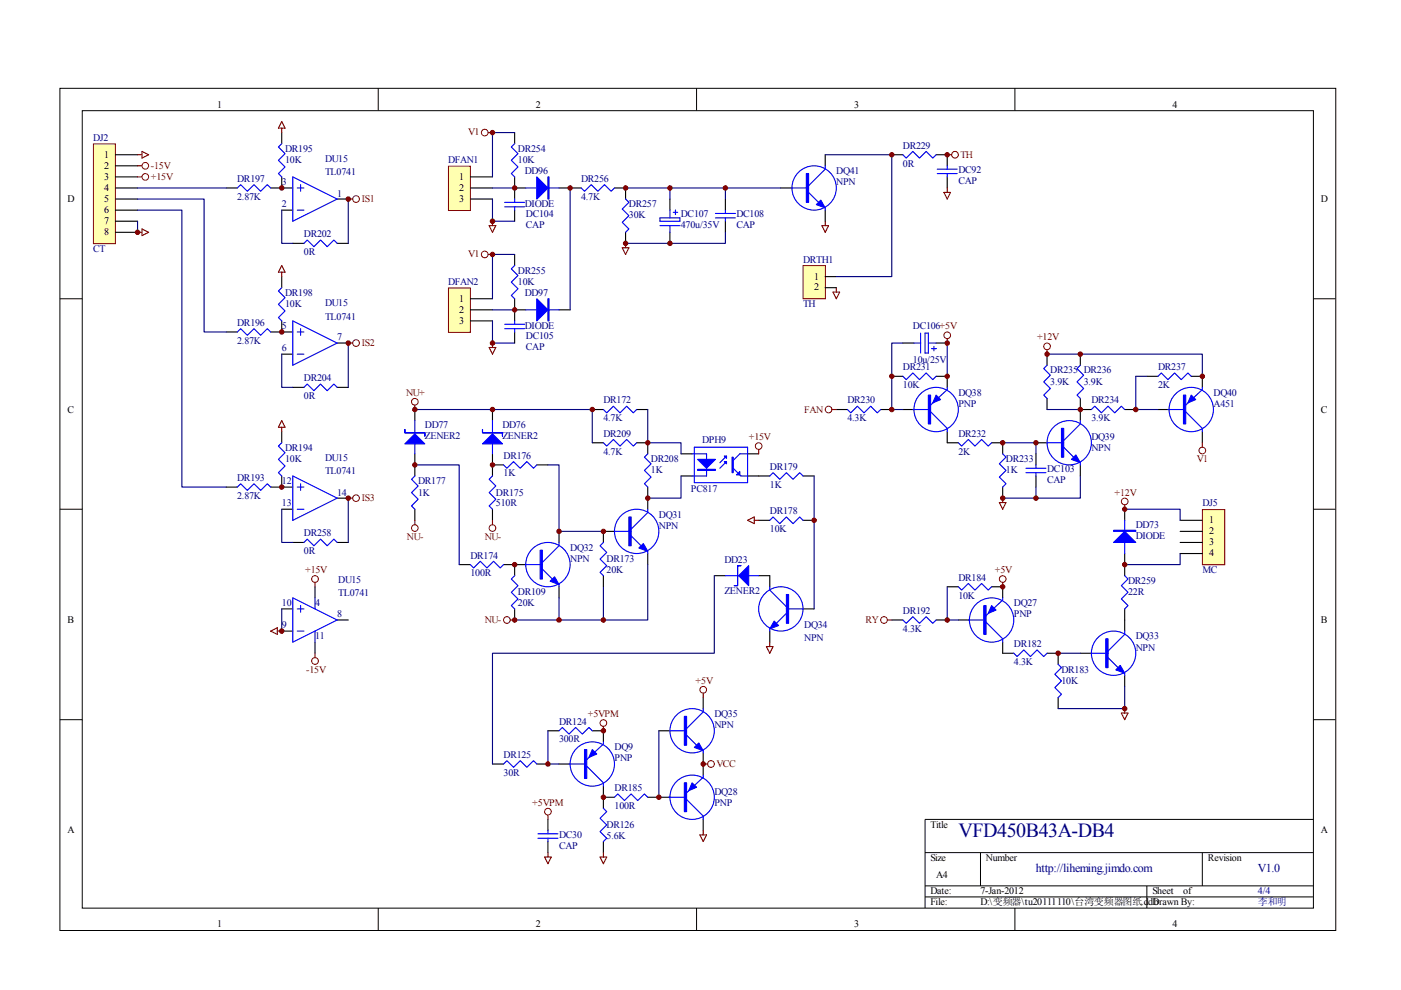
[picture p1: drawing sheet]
<svg xmlns="http://www.w3.org/2000/svg" width="297mm" height="210mm" viewBox="0 0 297 210" stroke-linecap="round" stroke-linejoin="round" font-family="sans-serif">
<g fill="none" stroke="#000" stroke-width=".21">
<path d="M12.7 18.7h270.5v178.6h-270.5zM80.2 18.7v4.7M147.7 18.7v4.7M215.2 18.7v4.7M17.4 23.5h261.1v169h-261.1zM12.7 63.3h4.7M278.4 63.3h4.7M12.7 108h4.7M278.4 108h4.7M12.7 152.6h4.7M278.4 152.6h4.7M278.4 173.7h-82.3v18.8"/>
<path d="M80.2 192.5v4.7M147.7 192.5v4.7M196.1 180.8h82.3M196.1 187.8h82.3M196.1 190.2h82.3M207.9 180.8v7M215.2 192.5v4.7M243.2 187.8v4.7M254.9 180.8v7"/>
</g>
<path d="M95.2 35.3h4.5v9.3h-4.5z" fill="#ffffb0"/>
<g fill="none" stroke="#800000" stroke-width=".21">
<path d="M95.1 35.2h4.6v9.4h-4.6z"/>
<circle cx="102.8" cy="28.1" r=".71"/>
</g>
<g fill="none" stroke="#000" stroke-width=".23">
<path d="M99.7 37.5h4.7M99.7 39.9h4.7M109.1 39.9h2.4M109.1 28.1v2.4M109.1 37.5v4.7M118.5 39.9h4.7M130.3 39.9h2.3v2.3M165.6 39.9h2.3M175 32.8v2.4M99.7 42.2h4.7M109.1 44.6v2.3M132.6 49.3v2.3"/>
<path d="M142 42.2v2.4M142 49.3v2.3M153.8 42.2v2.4M153.8 46.9v2.4M175 44.6v2.3"/>
</g>
<g fill="none" stroke="#00f" stroke-width=".23">
<path d="M109.1 30.5l-.7 .7 1.4 1.4-1.4 1.4 1.4 1.4-1.4 1.4 .7 .7M111.5 39.9h7M123.2 39.9l.7 .7 1.4-1.4 1.5 1.4 1.4-1.4 1.4 1.4 .7-.7M167.9 39.9h3.5M175 35.2v.7l-3.6 3.5M107 42.9h4.2M107 43.9h4.2M109.1 42.2v.7M109.1 43.9v.7M132.6 42.2l.7 .7-1.4 1.4 1.4 1.4-1.4 1.4 1.4 1.4-.7 .8M139.9 46.2h4.3v.7h-4.3zM139.9 47.8h4.3"/>
<path d="M142 44.6v1.6M142 47.8v1.5M142.7 45h1M143.2 44.6v.9M151.7 46.2h4.2M151.7 45.3h4.2M153.8 44.6v.7M153.8 46.2v.7M171.4 40.8l2.2 2.1M175 44.1v.5"/>
<circle cx="172.6" cy="39.9" r="4.7"/>
</g>
<g fill="#00f" stroke="#00f" stroke-width=".23">
<path d="M113.8 37.5l2.4 2.4-2.4 2.3z"/>
<path d="M173.1 43.4l.9-1 1 1.7z"/>
<path d="M116.2 37.5h.2v4.7h-.2z" fill-rule="evenodd"/>
<path d="M171 36.8h.4v6.1h-.4z" fill-rule="evenodd"/>
</g>
<path d="M103.5 28.1h.9M103.7 47.8h1.4l-.7 1.5zM104.4 46.9v.9M131.9 52.5h1.4l-.7 1.4zM132.6 51.6v.9M174.3 47.8h1.4l-.7 1.5zM175 46.9v.9M176.6 61.9h1.4l-.7 1.4zM177.3 61v.9" fill="none" stroke="#800000" stroke-width=".23"/>
<path d="M104.4 39.9h4.7M109.1 28.1h-4.7v9.4M132.6 39.9h21.2v2.3M142 39.9v2.3M104.4 42.2v4.7h4.7M153.8 49.3v2.3h-21.2" fill="none" stroke="#000080" stroke-width=".23"/>
<g fill="#800000" stroke="#800000" stroke-width=".21">
<circle cx="109.1" cy="39.9" r=".47"/>
<circle cx="104.4" cy="46.9" r=".47"/>
<circle cx="132.6" cy="39.9" r=".47"/>
<circle cx="132.6" cy="51.6" r=".47"/>
<circle cx="142" cy="51.6" r=".47"/>
<circle cx="142" cy="39.9" r=".47"/>
</g>
<path d="M95.2 61.1h4.5v9.4h-4.5z" fill="#ffffb0"/>
<g fill="none" stroke="#800000" stroke-width=".21">
<path d="M95.1 61.1h4.6v9.4h-4.6z"/>
<circle cx="102.8" cy="53.9" r=".71"/>
</g>
<path d="M109.1 53.9v2.4M99.7 63.3h4.7M99.7 65.7h4.7M99.7 68h4.7M109.1 65.7h2.4M109.1 63.3v4.7M109.1 70.4v2.3M118.5 65.7h2.4" fill="none" stroke="#000" stroke-width=".23"/>
<path d="M109.1 56.3l-.7 .7 1.4 1.4-1.4 1.4 1.4 1.4-1.4 1.4 .7 .7M107 68.7h4.2M107 69.7h4.2M109.1 68v.7M109.1 69.7v.7M111.5 65.7h7" fill="none" stroke="#00f" stroke-width=".23"/>
<g fill="#00f" stroke="#00f" stroke-width=".23">
<path d="M113.8 63.3l2.4 2.4-2.4 2.3z"/>
<path d="M116.2 63.3h.2v4.7h-.2z" fill-rule="evenodd"/>
</g>
<path d="M103.5 53.9h.9M103.7 73.7h1.4l-.7 1.4zM104.4 72.7v1" fill="none" stroke="#800000" stroke-width=".23"/>
<path d="M120.9 39.9v25.8M109.1 53.9h-4.7v9.4M104.4 68v4.7h4.7M104.4 65.7h4.7" fill="none" stroke="#000080" stroke-width=".23"/>
<g fill="#800000" stroke="#800000" stroke-width=".21">
<circle cx="109.1" cy="65.7" r=".47"/>
<circle cx="104.4" cy="72.7" r=".47"/>
<circle cx="120.9" cy="39.9" r=".47"/>
</g>
<path d="M170.3 56.4h4.7v6.9h-4.7z" fill="#ffffb0"/>
<g fill="none" stroke="#800000" stroke-width=".21">
<path d="M170.3 56.3h4.7v7h-4.7z"/>
<circle cx="202.5" cy="32.8" r=".71"/>
<circle cx="200.8" cy="71.1" r=".71"/>
<circle cx="222" cy="73.4" r=".71"/>
<circle cx="175.7" cy="86.8" r=".7"/>
<circle cx="254.9" cy="95.5" r=".71"/>
</g>
<g fill="none" stroke="#000" stroke-width=".23">
<path d="M175 58.6h2.3M175 61h2.3M189.1 79.8h2.3M191.4 72.7h2.4M198.5 79.8h2.3v2.3M198.5 72.7h2.3M222 75.1v2.3M229 75.1v2.3M243.2 79.8h2.3M252.6 79.8h2.3v2.3M177.3 86.8h2.4M186.7 86.8h2.4"/>
<path d="M191.4 86.8h2.4M200.8 91.5v2.4h2.4M210.2 93.9h2.4v2.3M219.6 93.9h2.4M219.6 96.2v2.4M222 84.5v2.3M229 86.8h2.4M229 84.5v4.7M229 98.6v2.3M238.5 86.8h2.3M245.5 86.8h2.4M254.9 91.5v2.4"/>
<path d="M212.6 103.3v2.3M219.6 100.9v2.4"/>
</g>
<path d="M200.8 32.8h1M200.8 71.8v.9M222 74.1v1M176.4 86.8h.9M254.9 93.9v.9" fill="none" stroke="#800000" stroke-width=".23"/>
<g fill="none" stroke="#00f" stroke-width=".23">
<path d="M191.4 79.8l.7 .7 1.4-1.4 1.5 1.4 1.4-1.4 1.4 1.4 .7-.7M193.8 72.7h1.4M195.2 70.6v4.3M196.1 70.6h.7v4.3h-.7zM196.8 72.7h1.7M197.5 73.9h1M198 73.4v1M222 77.4l-.7 .7 1.4 1.4-1.4 1.5 1.4 1.4-1.4 1.4 .7 .7M229 77.4l-.7 .7 1.5 1.4-1.5 1.5 1.5 1.4-1.5 1.4 .7 .7M245.5 79.8l.7-.7 1.4 1.4 1.4-1.4 1.4 1.4 1.5-1.4 .7 .7M179.7 86.8l.7 .7 1.4-1.4 1.4 1.4 1.4-1.4 1.4 1.4 .7-.7M193.5 86.8h3.3"/>
<path d="M197.3 87.3l3.5 3.5v.7M200.8 82.1v.5l-3.5 3.3M203.2 93.9l.7 .7 1.4-1.4 1.4 1.4 1.4-1.4 1.4 1.4 .7-.7M212.6 96.2l.7 .7-1.4 1.4 1.4 1.4-1.4 1.5 1.4 1.4-.7 .7M217.5 99.3h4.3M219.6 98.6v.7M222 93.9h3.5M225.5 94.8l2.1 2.1M229 89.2v.7l-3.5 3.5M229 98.1v.5M231.4 86.8l.7-.7 1.4 1.4 1.4-1.4 1.4 1.4 1.4-1.4 .8 .7M247.6 86.8h3.3"/>
<path d="M251.4 87.3l3.5 3.5v.7M254.9 82.1v.5l-3.5 3.3M217.5 100.2h4.3M219.6 100.2v.7"/>
<circle cx="198.5" cy="86.8" r="4.7"/>
<circle cx="226.7" cy="93.9" r="4.7"/>
<circle cx="252.6" cy="86.8" r="4.7"/>
</g>
<g fill="#00f" stroke="#00f" stroke-width=".23">
<path d="M227.2 97.4l.9-.9 .9 1.6z"/>
<path d="M198.5 83.8l.9 .9-1.6 .7z"/>
<path d="M252.6 83.8l.9 .9-1.6 .7z"/>
<path d="M225.1 90.8h.4v6.1h-.4z" fill-rule="evenodd"/>
<path d="M196.8 83.8h.5v6.1h-.5z" fill-rule="evenodd"/>
<path d="M250.9 83.8h.5v6.1h-.5z" fill-rule="evenodd"/>
</g>
<path d="M191.4 72.7h-2.3v14.1h2.3M200.8 72.7v7.1M240.8 79.8h2.4M212.6 93.9h7v2.3M219.6 103.3v2.3M229 100.9v4.7h-16.4" fill="none" stroke="#000080" stroke-width=".23"/>
<g fill="#800000" stroke="#800000" stroke-width=".21">
<circle cx="104.4" cy="28.1" r=".47"/>
<circle cx="104.4" cy="53.9" r=".47"/>
</g>
<path d="M19.9 30.6h4.6v21.1h-4.6z" fill="#ffffb0"/>
<g fill="none" stroke="#800000" stroke-width=".21">
<path d="M19.8 30.5h4.7v21.2h-4.7z"/>
<circle cx="30.8" cy="35.2" r=".71"/>
<circle cx="30.8" cy="37.5" r=".7"/>
<circle cx="75.5" cy="42.2" r=".71"/>
<circle cx="75.5" cy="72.7" r=".71"/>
<circle cx="88" cy="85.2" r=".71"/>
<circle cx="160.9" cy="94.6" r=".71"/>
<circle cx="75.5" cy="105.6" r=".71"/>
<circle cx="88" cy="112" r=".7"/>
<circle cx="104.4" cy="112" r=".71"/>
<circle cx="66.8" cy="122.8" r=".71"/>
<circle cx="107.5" cy="131.5" r=".71"/>
<circle cx="66.8" cy="140.1" r=".71"/>
<circle cx="127.9" cy="153.3" r=".71"/>
<circle cx="149.1" cy="146.3" r=".71"/>
<circle cx="116.2" cy="172.1" r=".71"/>
<circle cx="150.7" cy="162" r=".71"/>
</g>
<g fill="none" stroke="#000" stroke-width=".23">
<path d="M24.5 32.8h4.7M24.5 35.2h4.7M24.5 37.5h4.7M24.5 39.9h4.7M48 39.9h2.3M57.4 39.9h4.7M59.7 28.1v2.4M59.7 37.5v2.4M189.1 32.8h2.3M198.5 32.8h2.3v2.4M200.8 37.5v2.4M24.5 42.2h4.7"/>
<path d="M24.5 44.6h4.7M24.5 46.9h4.7M24.5 49.3h4.7M59.7 44.6h2.4M59.7 58.6v2.4M62.1 51.6h2.3M71.5 42.2h2.3M71.5 51.6h2.3M48 70.4h2.3M57.4 70.4h4.7M59.7 68v2.4M59.7 75.1h2.4"/>
<path d="M71.5 72.7h2.3M59.7 91.5v2.4M62.1 82.1h2.3M71.5 82.1h2.3M88 86.8v2.4M88 96.2v4.7M104.4 86.8v2.4M104.4 96.2v4.7M104.4 98.6h2.4M113.8 98.6h2.4M125.6 86.8h2.3M125.6 93.9h2.3"/>
<path d="M135 93.9h2.3v2.3M135 86.8h2.3M144.4 96.2h2.3M158.5 96.2h2.4M48 103.3h2.3M57.4 103.3h4.7M59.7 100.9v2.4M59.7 108h2.4M62.1 115h2.3M71.5 105.6h2.3M71.5 115h2.3M88 108v2.3"/>
<path d="M97.4 119.7h2.3M104.4 108v2.3M106.8 119.7h4.7M109.1 119.7v2.4M118.5 112.7v2.3M130.3 112.7h-2.4v2.3M137.3 103.3v4.7M137.3 117.4v2.3M144.4 100.9h2.3M158.5 100.9h4.7M160.9 110.3h2.3M170.3 100.9h2.3"/>
<path d="M170.3 110.3h2.3M238.5 119.7v2.4M59.7 133.8h2.4M59.7 129.1h2.4M66.8 124.4v2.4M66.8 136.2v2.3M71.5 131.5h2.3M109.1 129.1v2.4M118.5 124.4v2.4M127.9 122.1v2.3M151.4 122.1h2.4M160.9 122.1h2.3v2.3"/>
<path d="M163.2 133.8v2.4M170.3 129.1h2.3M189.1 131.5h2.3M198.5 131.5h2.3M200.8 124.4h2.4M203.2 131.5h2.3M210.2 124.4h2.4v2.4M212.6 136.2v2.3h2.3M222 138.5h2.3v2.4M229 138.5h2.4M238.5 129.1v4.7M116.2 154.9h2.3"/>
<path d="M125.6 154.9h2.3v2.4M139.7 154.9h2.3M149.1 147.9v2.3M149.1 159.6v4.7M224.3 147.9v2.3M238.5 143.2v2.3M104.4 162h2.4M113.8 162h2.4M116.2 173.7v2.4M116.2 178.4v2.4M118.5 162h2.4M127.9 166.7v4.7"/>
<path d="M127.9 178.4v2.4M127.9 169h2.4M137.3 169h4.7M149.1 173.7v2.4"/>
</g>
<g fill="none" stroke="#00f" stroke-width=".23">
<path d="M50.3 39.9l.7-.7 1.4 1.4 1.5-1.4 1.4 1.4 1.4-1.4 .7 .7M59.7 30.5l-.7 .7 1.4 1.4-1.4 1.4 1.4 1.4-1.4 1.4 .7 .7M62.1 37.5l9.4 4.7-9.4 4.7zM63 39.9h1.4M63.7 39.2v1.4M191.4 32.8l.7 .7 1.4-1.4 1.5 1.4 1.4-1.4 1.4 1.4 .7-.7M198.7 35.9h4.2M198.7 36.8h4.2M200.8 35.2v.7M200.8 36.8v.7M63 44.6h1.4M64.4 51.6l.7-.7 1.5 1.4 1.4-1.4 1.4 1.4 1.4-1.4 .7 .7"/>
<path d="M50.3 70.4l.7-.7 1.4 1.4 1.5-1.4 1.4 1.4 1.4-1.4 .7 .7M59.7 61l-.7 .7 1.4 1.4-1.4 1.4 1.4 1.4-1.4 1.4 .7 .7M62.1 68l9.4 4.7-9.4 4.7zM63 75.1h1.4M63 70.4h1.4M63.7 69.7v1.4M59.7 93.9l-.7 .7 1.4 1.4-1.4 1.4 1.4 1.4-1.4 1.4 .7 .7M64.4 82.1l.7-.7 1.5 1.4 1.4-1.4 1.4 1.4 1.4-1.4 .7 .7M88 89.2v7M104.4 89.2v7M106.8 98.6l.7 .7 1.4-1.4 1.4 1.4 1.4-1.4 1.4 1.4 .7-.7M127.9 86.8l.7 .7 1.4-1.4 1.5 1.4 1.4-1.4 1.4 1.4 .7-.7"/>
<path d="M127.9 93.9l.7 .7 1.4-1.4 1.5 1.4 1.4-1.4 1.4 1.4 .7-.7M137.3 96.2l-.7 .7 1.4 1.4-1.4 1.4 1.4 1.5-1.4 1.4 .7 .7M146.7 96.2h3.1v4.7h-3.1M147.2 94.8h11.3v7.5h-11.3zM154 97.9l-1.4 1.4M154 96.7l-1.4 1.4M155.4 99.3l1.7 1.6h1.4M158.5 96.2h-1.6l-1.5 1.4M50.3 103.3l.7-.7 1.4 1.4 1.5-1.4 1.4 1.4 1.4-1.4 .7 .7M62.1 100.9l9.4 4.7-9.4 4.7zM63 108h1.4M63 103.3h1.4"/>
<path d="M63.7 102.6v1.4M64.4 115l.7-.7 1.5 1.4 1.4-1.4 1.4 1.4 1.4-1.4 .7 .7M88 100.9l-.8 .7 1.5 1.4-1.5 1.4 1.5 1.5-1.5 1.4 .8 .7M99.7 119.7l.7 .7 1.4-1.4 1.4 1.4 1.4-1.4 1.5 1.4 .7-.7M104.4 100.9l-.7 .7 1.4 1.4-1.4 1.4 1.4 1.5-1.4 1.4 .7 .7M111.5 119.7h3.5M118.5 115v.7l-3.5 3.5M127.9 115l-.7 .7 1.4 1.4-1.4 1.4 1.4 1.4-1.4 1.5 .7 .7M130.3 112.7h3.5M133.8 113.6l2.1 2.1M137.3 108v.7l-3.5 3.5M137.3 116.9v.5"/>
<path d="M163.2 100.9l.7-.7 1.4 1.4 1.4-1.4 1.4 1.4 1.5-1.4 .7 .7M163.2 110.3l.7-.7 1.4 1.4 1.4-1.4 1.4 1.4 1.5-1.4 .7 .7M62.1 126.8l9.4 4.7-9.4 4.7zM63 133.8h1.4M63 129.1h1.4M63.7 128.4v1.4M66.8 126.8v2.3M66.8 133.8v2.4M109.1 122.1l-.7 .7 1.4 1.4-1.4 1.4 1.4 1.4-1.4 1.4 .7 .7M115 120.7l2.1 2.1M118.5 123.9v.5M153.8 122.1h7.1"/>
<path d="M163.2 124.4v.7l3.5 3.5M163.2 133.3v.5M166.7 129.1h3.6M166.7 130l-2.1 2.2M191.4 131.5l.7 .7 1.4-1.4 1.5 1.4 1.4-1.4 1.4 1.4 .7-.7M203.2 124.4l.7 .7 1.4-1.4 1.4 1.4 1.4-1.4 1.4 1.4 .7-.7M205.3 131.5h3.3M209.1 131.9l3.5 3.5v.8M212.6 126.8v.4l-3.5 3.3M214.9 138.5l.7 .7 1.5-1.4 1.4 1.4 1.4-1.4 1.4 1.4 .7-.7M231.4 138.5h3.5M234.9 139.4l2.1 2.2"/>
<path d="M238.5 133.8v.7l-3.6 3.5M238.5 122.1l.7 .7-1.5 1.4 1.5 1.4-1.5 1.4 1.5 1.4-.7 .7M118.5 154.9l.7-.7 1.4 1.4 1.5-1.4 1.4 1.4 1.4-1.4 .7 .7M127.9 157.3v.5l-3.5 3.3M142 154.9h3.6M145.6 155.9l2.1 2.1M149.1 150.2v.7l-3.5 3.6M149.1 159.2v.4M224.3 140.9l.8 .7-1.5 1.4 1.5 1.4-1.5 1.4 1.5 1.4-.8 .7M238.5 142.7v.5M106.8 162l.7-.7 1.4 1.4 1.4-1.4 1.4 1.4 1.4-1.4 .7 .7M114.1 176.8h4.2"/>
<path d="M114.1 177.7h4.2M116.2 176.1v.7M116.2 177.7v.7M120.6 162h3.3M124.4 162.5l3.5 3.5v.7M127.9 171.4l.7 .7-1.4 1.4 1.4 1.4-1.4 1.4 1.4 1.4-.7 .7M130.3 169l.7-.7 1.4 1.4 1.4-1.4 1.4 1.4 1.4-1.4 .7 .7M141.8 169h3.3M145.6 169.5l3.5 3.5v.7M149.1 164.3v.5l-3.5 3.3"/>
<circle cx="116.2" cy="119.7" r="4.7"/>
<circle cx="135" cy="112.7" r="4.7"/>
<circle cx="165.6" cy="129.1" r="4.7"/>
<circle cx="210.2" cy="131.5" r="4.7"/>
<circle cx="236.1" cy="138.5" r="4.7"/>
<circle cx="146.7" cy="154.9" r="4.7"/>
<circle cx="125.6" cy="162" r="4.7"/>
<circle cx="146.7" cy="169" r="4.7"/>
</g>
<g fill="none" stroke="#800000" stroke-width=".23">
<path d="M29.2 37.5h.9M29.2 35.2h.9M29.2 32.8h.9M30.1 32.1l1.4 .7-1.4 .7zM59.7 25.8l.7 1.4h-1.4zM59.7 27.2v.9M200.8 39.9v.9M29.2 49.3h.9M30.1 48.5l1.4 .8-1.4 .7zM59.7 57.7v.9M59.7 56.3l.7 1.4h-1.4zM73.8 42.2h1"/>
<path d="M200.1 40.8h1.4l-.7 1.4zM73.8 72.7h1M59.7 90.6v.9M59.7 89.2l.7 1.4h-1.4zM88 85.9v.9M160.9 95.3v.9M73.8 105.6h1M88 110.3v1M104.4 110.3v1M158.5 110.3l1.4-.7v1.4zM159.9 110.3h1M211.9 106.6h1.4l-.7 1.4z"/>
<path d="M212.6 105.6v1M57.4 133.8l1.4-.7v1.4zM58.8 133.8h.9M66.8 123.5v.9M66.8 138.5v.9M108.2 131.5h.9M162.5 137.1h1.4l-.7 1.4zM163.2 136.2v.9M127.9 154v.9M149.1 147v.9M116.2 172.8v.9M148.4 177h1.4l-.7 1.4z"/>
<path d="M149.1 162h.9M149.1 176.1v.9M115.5 181.7h1.4l-.7 1.4zM116.2 180.8v.9M127.2 181.7h1.4l-.7 1.4zM127.9 180.8v.9"/>
</g>
<g fill="none" stroke="#000080" stroke-width=".23">
<path d="M29.2 39.9h18.8M153.8 39.9h11.8M175 32.8h14.1v25.8h-11.8M29.2 42.2h14.1v28.2h4.7M29.2 44.6h9.4v58.7h9.4M29.2 46.9v2.4M59.7 44.6v7h2.4M73.8 42.2v9.4M59.7 75.1v7h2.4M73.8 72.7v9.4M222 75.1h32.9v4.7M240.8 79.8v7h4.7"/>
<path d="M88 98.6h9.4v21.1M88 86.8h37.6v7.1M116.2 98.6h2.3v14.1h9.4M137.3 86.8v7.1h7.1v2.3M222 86.8h7M59.7 108v7h2.4M73.8 105.6v9.4M137.3 119.7v11.8h-28.2M144.4 100.9v4.7h-7.1M172.6 100.9v28.2M59.7 129.1v4.7M118.5 126.8v4.7"/>
<path d="M127.9 124.4v7.1M151.4 122.1v16.4h-47v23.5M116.2 154.9v7.1h2.3M139.7 154.9v14.1"/>
</g>
<g fill="#800000" stroke="#800000" stroke-width=".21">
<circle cx="29.2" cy="49.3" r=".47"/>
<circle cx="59.7" cy="39.9" r=".47"/>
<circle cx="73.8" cy="42.2" r=".47"/>
<circle cx="59.7" cy="70.4" r=".47"/>
<circle cx="73.8" cy="72.7" r=".47"/>
<circle cx="59.7" cy="103.3" r=".47"/>
<circle cx="73.8" cy="105.6" r=".47"/>
<circle cx="59.7" cy="133.8" r=".47"/>
<circle cx="88" cy="98.6" r=".47"/>
<circle cx="88" cy="86.8" r=".47"/>
<circle cx="104.4" cy="98.6" r=".47"/>
<circle cx="104.4" cy="86.8" r=".47"/>
<circle cx="109.1" cy="131.5" r=".47"/>
<circle cx="109.1" cy="119.7" r=".47"/>
<circle cx="127.9" cy="112.7" r=".47"/>
<circle cx="137.3" cy="105.6" r=".47"/>
<circle cx="118.5" cy="112.7" r=".47"/>
<circle cx="137.3" cy="93.9" r=".47"/>
<circle cx="127.9" cy="131.5" r=".47"/>
<circle cx="118.5" cy="131.5" r=".47"/>
<circle cx="125.6" cy="86.8" r=".47"/>
<circle cx="172.6" cy="110.3" r=".47"/>
<circle cx="127.9" cy="169" r=".47"/>
<circle cx="139.7" cy="169" r=".47"/>
<circle cx="127.9" cy="154.9" r=".47"/>
<circle cx="149.1" cy="162" r=".47"/>
<circle cx="116.2" cy="162" r=".47"/>
<circle cx="153.8" cy="39.9" r=".47"/>
<circle cx="200.8" cy="32.8" r=".47"/>
<circle cx="189.1" cy="32.8" r=".47"/>
<circle cx="189.1" cy="86.8" r=".47"/>
<circle cx="200.8" cy="79.8" r=".47"/>
<circle cx="189.1" cy="79.8" r=".47"/>
<circle cx="212.6" cy="93.9" r=".47"/>
<circle cx="212.6" cy="105.6" r=".47"/>
<circle cx="219.6" cy="93.9" r=".47"/>
<circle cx="200.8" cy="72.7" r=".47"/>
<circle cx="219.6" cy="105.6" r=".47"/>
<circle cx="254.9" cy="79.8" r=".47"/>
<circle cx="229" cy="75.1" r=".47"/>
<circle cx="240.8" cy="86.8" r=".47"/>
<circle cx="229" cy="86.8" r=".47"/>
</g>
<g fill="#00f" stroke="#00f" stroke-width=".23">
<path d="M147.9 97.4h3.8l-1.9 1.9z"/>
<path d="M153.6 96.7h.4v.5z"/>
<path d="M153.6 97.9h.4v.4z"/>
<path d="M156.9 100v.7h-.7z"/>
<path d="M85.8 94.1l2.2-2.1 2.1 2.1z"/>
<path d="M102.3 94.1l2.1-2.1 2.1 2.1z"/>
<path d="M158.7 119.9v4.3l-2.1-2.1z"/>
<path d="M135.5 116.2l.9-.9 .9 1.6z"/>
<path d="M117.6 122.3l.9 1.6-1.9-.7z"/>
<path d="M147.2 158.5l1-1 .9 1.7z"/>
<path d="M164.1 131.7l1 .9-1.9 .7z"/>
<path d="M125.6 158.9l.9 1-1.6 .7z"/>
<path d="M146.7 166l1 .9-1.7 .7z"/>
<path d="M236.6 142l.9-.9 1 1.6z"/>
<path d="M210.2 128.4l1 .9-1.7 .7z"/>
<path d="M147.9 99.5h3.8v.2h-3.8z" fill-rule="evenodd"/>
<path d="M155.2 96.9h.2v3.3h-.2z" fill-rule="evenodd"/>
<path d="M85.8 91.1v.7h4.3v.7v-.7h-4.3z" fill-rule="evenodd"/>
<path d="M102.3 91.1v.7h4.2v.7v-.7h-4.2z" fill-rule="evenodd"/>
<path d="M156.4 119.9h.7h-.7v4.3h-.7h.7z" fill-rule="evenodd"/>
<path d="M133.3 109.6h.5v6.1h-.5z" fill-rule="evenodd"/>
<path d="M114.5 116.7h.5v6.1h-.5z" fill-rule="evenodd"/>
<path d="M145.1 151.9h.5v6.1h-.5z" fill-rule="evenodd"/>
<path d="M166.7 126.1h.5v6.1h-.5z" fill-rule="evenodd"/>
<path d="M123.9 158.9h.5v6.1h-.5z" fill-rule="evenodd"/>
<path d="M145.1 166h.5v6.1h-.5z" fill-rule="evenodd"/>
<path d="M234.5 135.4h.4v6.2h-.4z" fill-rule="evenodd"/>
<path d="M208.6 128.4h.5v6.1h-.5z" fill-rule="evenodd"/>
</g>
<path d="M255 108.1h4.7v11.6h-4.7z" fill="#ffffb0"/>
<g fill="none" stroke="#800000" stroke-width=".21">
<path d="M254.9 108h4.8v11.7h-4.8z"/>
<circle cx="238.5" cy="106.3" r=".71"/>
<circle cx="187.4" cy="131.5" r=".7"/>
<circle cx="212.6" cy="122.8" r=".71"/>
</g>
<path d="M238.5 108v2.3M238.5 117.4v2.3M250.2 110.3h4.7M250.2 112.7h4.7M250.2 115h4.7M250.2 117.4h4.7" fill="none" stroke="#000" stroke-width=".23"/>
<path d="M238.5 110.3v7.1" fill="none" stroke="#00f" stroke-width=".23"/>
<g fill="#00f" stroke="#00f" stroke-width=".23">
<path d="M236.1 115l2.4-2.3 2.3 2.3z"/>
<path d="M236.1 112.4h4.7v.3h-4.7z" fill-rule="evenodd"/>
</g>
<path d="M238.5 108h11.7v2.3M250.2 117.4v2.3h-11.7M200.8 124.4v7.1h2.4M224.3 138.5h4.7M238.5 145.5v4.7h-14.2" fill="none" stroke="#000080" stroke-width=".23"/>
<g fill="#800000" stroke="#800000" stroke-width=".21">
<circle cx="238.5" cy="119.7" r=".47"/>
<circle cx="224.3" cy="138.5" r=".47"/>
<circle cx="200.8" cy="131.5" r=".47"/>
<circle cx="212.6" cy="124.4" r=".47"/>
<circle cx="238.5" cy="150.2" r=".47"/>
<circle cx="238.5" cy="108" r=".47"/>
<circle cx="222" cy="75.1" r=".47"/>
</g>
<path d="M238.5 107v1M188.1 131.5h1M212.6 123.5v.9M237.7 151.2h1.5l-.7 1.4zM238.5 150.2v1" fill="none" stroke="#800000" stroke-width=".23"/>
<text font-size="4.2" fill="#000080" x="203.2" y="177.4">VFD450B43A-DB4</text>
<g font-size="2.5" fill="#000080">
<text x="219.6" y="184.8">http://liheming.jimdo.com</text>
<text x="266.7" y="184.8">V1.0</text>
</g>
<g font-size="2.1">
<text x="46.1" y="22.9">1</text>
<text x="113.6" y="22.9">2</text>
<text x="181.1" y="22.9">3</text>
<text x="248.6" y="22.9">4</text>
<text x="22.1" y="33.5">1</text>
<text x="22.1" y="35.7">2</text>
<text x="22.1" y="38.1">3</text>
<text x="22.1" y="40.5">4</text>
<text x="97.4" y="38.1">1</text>
<text x="97.4" y="40.5">2</text>
<text x="14.3" y="42.8">D</text>
<text x="22.1" y="42.8">5</text>
<text x="22.1" y="45.1">6</text>
<text x="22.1" y="47.5">7</text>
<text x="97.4" y="42.8">3</text>
<text x="280.1" y="42.8">D</text>
<text x="22.1" y="49.9">8</text>
<text x="172.6" y="59.3">1</text>
<text x="97.4" y="63.9">1</text>
<text x="172.6" y="61.6">2</text>
<text x="97.4" y="66.3">2</text>
<text x="97.4" y="68.7">3</text>
<text x="14.3" y="87.5">C</text>
<text x="280.1" y="87.5">C</text>
<text x="256.4" y="110.9">1</text>
<text x="256.4" y="113.3">2</text>
<text x="256.4" y="115.6">3</text>
<text x="256.4" y="118">4</text>
<text x="14.3" y="132.1">B</text>
<text x="280.1" y="132.1">B</text>
<text x="14.3" y="176.7">A</text>
<text x="197.3" y="175.5">Title</text>
<text x="280.1" y="176.7">A</text>
<text x="197.3" y="182.6">Size</text>
<text x="209" y="182.6">Number</text>
<text x="256.1" y="182.6">Revision</text>
<text x="197.3" y="189.6">Date:</text>
<text x="197.3" y="192">File:</text>
<text x="198.5" y="186.1">A4</text>
<text x="207.9" y="189.6">7-Jan-2012</text>
<text x="207.9" y="192">D:\变频器\tu20111110\台湾变频器图纸.ddb</text>
<text x="244.3" y="189.6">Sheet</text>
<text x="244.3" y="192">Drawn By:</text>
<text x="250.9" y="189.6">of</text>
<text x="46.1" y="196.6">1</text>
<text x="113.6" y="196.6">2</text>
<text x="181.1" y="196.6">3</text>
<text x="248.6" y="196.6">4</text>
</g>
<g font-size="2.1" fill="#000080">
<text x="19.7" y="29.9">DJ2</text>
<text x="60.5" y="32.3">DR195</text>
<text x="60.5" y="34.6">10K</text>
<text x="68.9" y="34.4">DU15</text>
<text x="95" y="34.6">DFAN1</text>
<text x="109.8" y="32.3">DR254</text>
<text x="109.8" y="34.6">10K</text>
<text x="191.4" y="31.5">DR229</text>
<text x="191.4" y="35.3">0R</text>
<text x="50.3" y="38.6">DR197</text>
<text x="59.8" y="39.3">3</text>
<text x="68.9" y="37.2">TL0741</text>
<text x="71.5" y="41.7">1</text>
<text x="111.3" y="36.9">DD96</text>
<text x="123.2" y="38.6">DR256</text>
<text x="177.3" y="36.9">DQ41</text>
<text x="177.3" y="39.3">NPN</text>
<text x="203.2" y="36.7">DC92</text>
<text x="203.2" y="39">CAP</text>
<text x="50.3" y="42.3">2.87K</text>
<text x="59.8" y="44">2</text>
<text x="111.3" y="44">DIODE</text>
<text x="111.5" y="46.1">DC104</text>
<text x="123.2" y="42.3">4.7K</text>
<text x="133.3" y="44">DR257</text>
<text x="133.3" y="46.3">30K</text>
<text x="144.4" y="46.1">DC107</text>
<text x="156.1" y="46.1">DC108</text>
<text x="19.7" y="53.4">CT</text>
<text x="64.4" y="50.3">DR202</text>
<text x="111.5" y="48.4">CAP</text>
<text x="144.4" y="48.4">470u/35V</text>
<text x="156.1" y="48.4">CAP</text>
<text x="64.4" y="54.1">0R</text>
<text x="109.8" y="58.1">DR255</text>
<text x="170.3" y="55.7">DRTH1</text>
<text x="60.5" y="62.8">DR198</text>
<text x="60.5" y="65.1">10K</text>
<text x="68.9" y="64.9">DU15</text>
<text x="95" y="60.5">DFAN2</text>
<text x="109.8" y="60.5">10K</text>
<text x="111.3" y="62.8">DD97</text>
<text x="170.3" y="65.1">TH</text>
<text x="50.3" y="69.1">DR196</text>
<text x="59.8" y="69.8">5</text>
<text x="68.9" y="67.7">TL0741</text>
<text x="111.3" y="69.8">DIODE</text>
<text x="111.5" y="71.9">DC105</text>
<text x="193.5" y="69.8">DC106+5V</text>
<text x="50.3" y="72.9">2.87K</text>
<text x="59.8" y="74.5">6</text>
<text x="71.5" y="72.2">7</text>
<text x="111.5" y="74.3">CAP</text>
<text x="193.5" y="76.9">10u/25V</text>
<text x="64.4" y="80.9">DR204</text>
<text x="191.4" y="78.5">DR231</text>
<text x="191.4" y="82.3">10K</text>
<text x="203.2" y="83.9">DQ38</text>
<text x="222.7" y="79.2">DR235 DR236</text>
<text x="222.7" y="81.5">3.9K</text>
<text x="229.8" y="81.5">3.9K</text>
<text x="245.5" y="78.5">DR237</text>
<text x="245.5" y="82.3">2K</text>
<text x="257.3" y="83.9">DQ40</text>
<text x="64.4" y="84.6">0R</text>
<text x="127.9" y="85.5">DR172</text>
<text x="127.9" y="89.3">4.7K</text>
<text x="179.7" y="85.5">DR230</text>
<text x="179.7" y="89.3">4.3K</text>
<text x="203.2" y="86.3">PNP</text>
<text x="231.4" y="85.5">DR234</text>
<text x="231.4" y="89.3">3.9K</text>
<text x="257.3" y="86.3">A451</text>
<text x="60.5" y="95.7">DR194</text>
<text x="90.1" y="90.7">DD77</text>
<text x="90.1" y="93.1">ZENER2</text>
<text x="106.5" y="90.7">DD76</text>
<text x="106.5" y="93.1">ZENER2</text>
<text x="127.9" y="92.6">DR209</text>
<text x="148.8" y="94">DPH9</text>
<text x="203.2" y="92.6">DR232</text>
<text x="231.4" y="93.3">DQ39</text>
<text x="231.4" y="95.7">NPN</text>
<text x="60.5" y="98">10K</text>
<text x="68.9" y="97.8">DU15</text>
<text x="68.9" y="100.6">TL0741</text>
<text x="106.8" y="97.3">DR176</text>
<text x="106.8" y="101">1K</text>
<text x="127.9" y="96.4">4.7K</text>
<text x="138" y="98">DR208</text>
<text x="138" y="100.3">1K</text>
<text x="163.2" y="99.7">DR179</text>
<text x="203.2" y="96.4">2K</text>
<text x="213.3" y="98">DR233</text>
<text x="213.3" y="100.3">1K</text>
<text x="222" y="100.1">DC103</text>
<text x="50.3" y="102">DR193</text>
<text x="50.3" y="105.8">2.87K</text>
<text x="59.8" y="102.7">12</text>
<text x="59.8" y="107.4">13</text>
<text x="71.5" y="105.1">14</text>
<text x="88.6" y="102.7">DR177</text>
<text x="88.6" y="105.1">1K</text>
<text x="105.2" y="105.1">DR175</text>
<text x="105.2" y="107.4">510R</text>
<text x="146.5" y="104.3">PC817</text>
<text x="163.2" y="103.4">1K</text>
<text x="222" y="102.5">CAP</text>
<text x="254.9" y="107.4">DJ5</text>
<text x="64.4" y="113.7">DR258</text>
<text x="139.7" y="109.7">DQ31</text>
<text x="139.7" y="112.1">NPN</text>
<text x="163.2" y="109.1">DR178</text>
<text x="163.2" y="112.8">10K</text>
<text x="240.8" y="111.9">DD73</text>
<text x="64.4" y="117.5">0R</text>
<text x="99.7" y="118.5">DR174</text>
<text x="120.9" y="116.8">DQ32</text>
<text x="120.9" y="119.1">NPN</text>
<text x="128.6" y="119.1">DR173</text>
<text x="153.6" y="119.4">DD23</text>
<text x="240.8" y="114.2">DIODE</text>
<text x="71.7" y="123.6">DU15</text>
<text x="99.7" y="122.2">100R</text>
<text x="128.6" y="121.5">20K</text>
<text x="153.6" y="125.9">ZENER2</text>
<text x="203.2" y="123.1">DR184</text>
<text x="239.2" y="123.9">DR259</text>
<text x="254.9" y="121.5">MC</text>
<text x="59.8" y="128.5">10</text>
<text x="66.8" y="128.5">4</text>
<text x="71.5" y="130.9">8</text>
<text x="71.7" y="126.4">TL0741</text>
<text x="109.8" y="126.2">DR109</text>
<text x="109.8" y="128.5">20K</text>
<text x="191.4" y="130.1">DR192</text>
<text x="203.2" y="126.9">10K</text>
<text x="215" y="128.5">DQ27</text>
<text x="215" y="130.9">PNP</text>
<text x="239.2" y="126.2">22R</text>
<text x="59.8" y="133.2">9</text>
<text x="66.8" y="135.6">11</text>
<text x="170.5" y="133.2">DQ34</text>
<text x="170.5" y="135.8">NPN</text>
<text x="191.4" y="134">4.3K</text>
<text x="215" y="137.3">DR182</text>
<text x="240.8" y="135.6">DQ33</text>
<text x="240.8" y="137.9">NPN</text>
<text x="215" y="141">4.3K</text>
<text x="225" y="142.6">DR183</text>
<text x="225" y="145">10K</text>
<text x="118.5" y="153.7">DR124</text>
<text x="151.5" y="152">DQ35</text>
<text x="151.5" y="154.4">NPN</text>
<text x="106.8" y="160.7">DR125</text>
<text x="118.5" y="157.4">300R</text>
<text x="130.3" y="159.1">DQ9</text>
<text x="130.3" y="161.4">PNP</text>
<text x="106.8" y="164.4">30R</text>
<text x="130.3" y="167.7">DR185</text>
<text x="130.3" y="171.5">100R</text>
<text x="151.5" y="168.5">DQ28</text>
<text x="151.5" y="170.8">PNP</text>
<text x="118.5" y="177.6">DC30</text>
<text x="128.6" y="175.5">DR126</text>
<text x="128.6" y="177.9">5.6K</text>
<text x="118.5" y="180">CAP</text>
<text x="266.7" y="192">李和明</text>
<text x="266.7" y="189.6">4/4</text>
</g>
<g font-size="2.1" fill="#800000">
<text x="99.2" y="28.7">V1</text>
<text x="32" y="35.7">-15V</text>
<text x="203.6" y="33.5">TH</text>
<text x="32" y="38.1">+15V</text>
<text x="76.7" y="42.8">IS1</text>
<text x="99.2" y="54.5">V1</text>
<text x="76.7" y="73.3">IS2</text>
<text x="219.9" y="72.2">+12V</text>
<text x="86.1" y="83.9">NU+</text>
<text x="170.5" y="87.5">FAN</text>
<text x="158.7" y="93.3">+15V</text>
<text x="253.7" y="98">V1</text>
<text x="76.7" y="106.2">IS3</text>
<text x="236.3" y="105.1">+12V</text>
<text x="86.3" y="114.5">NU-</text>
<text x="102.8" y="114.5">NU-</text>
<text x="64.7" y="121.5">+15V</text>
<text x="210.9" y="121.5">+5V</text>
<text x="102.8" y="132.1">NU-</text>
<text x="183.5" y="132.1">RY</text>
<text x="64.9" y="142.6">-15V</text>
<text x="147.5" y="145">+5V</text>
<text x="124.6" y="152">+5VPM</text>
<text x="151.9" y="162.6">VCC</text>
<text x="112.9" y="170.8">+5VPM</text>
</g>
</svg>
